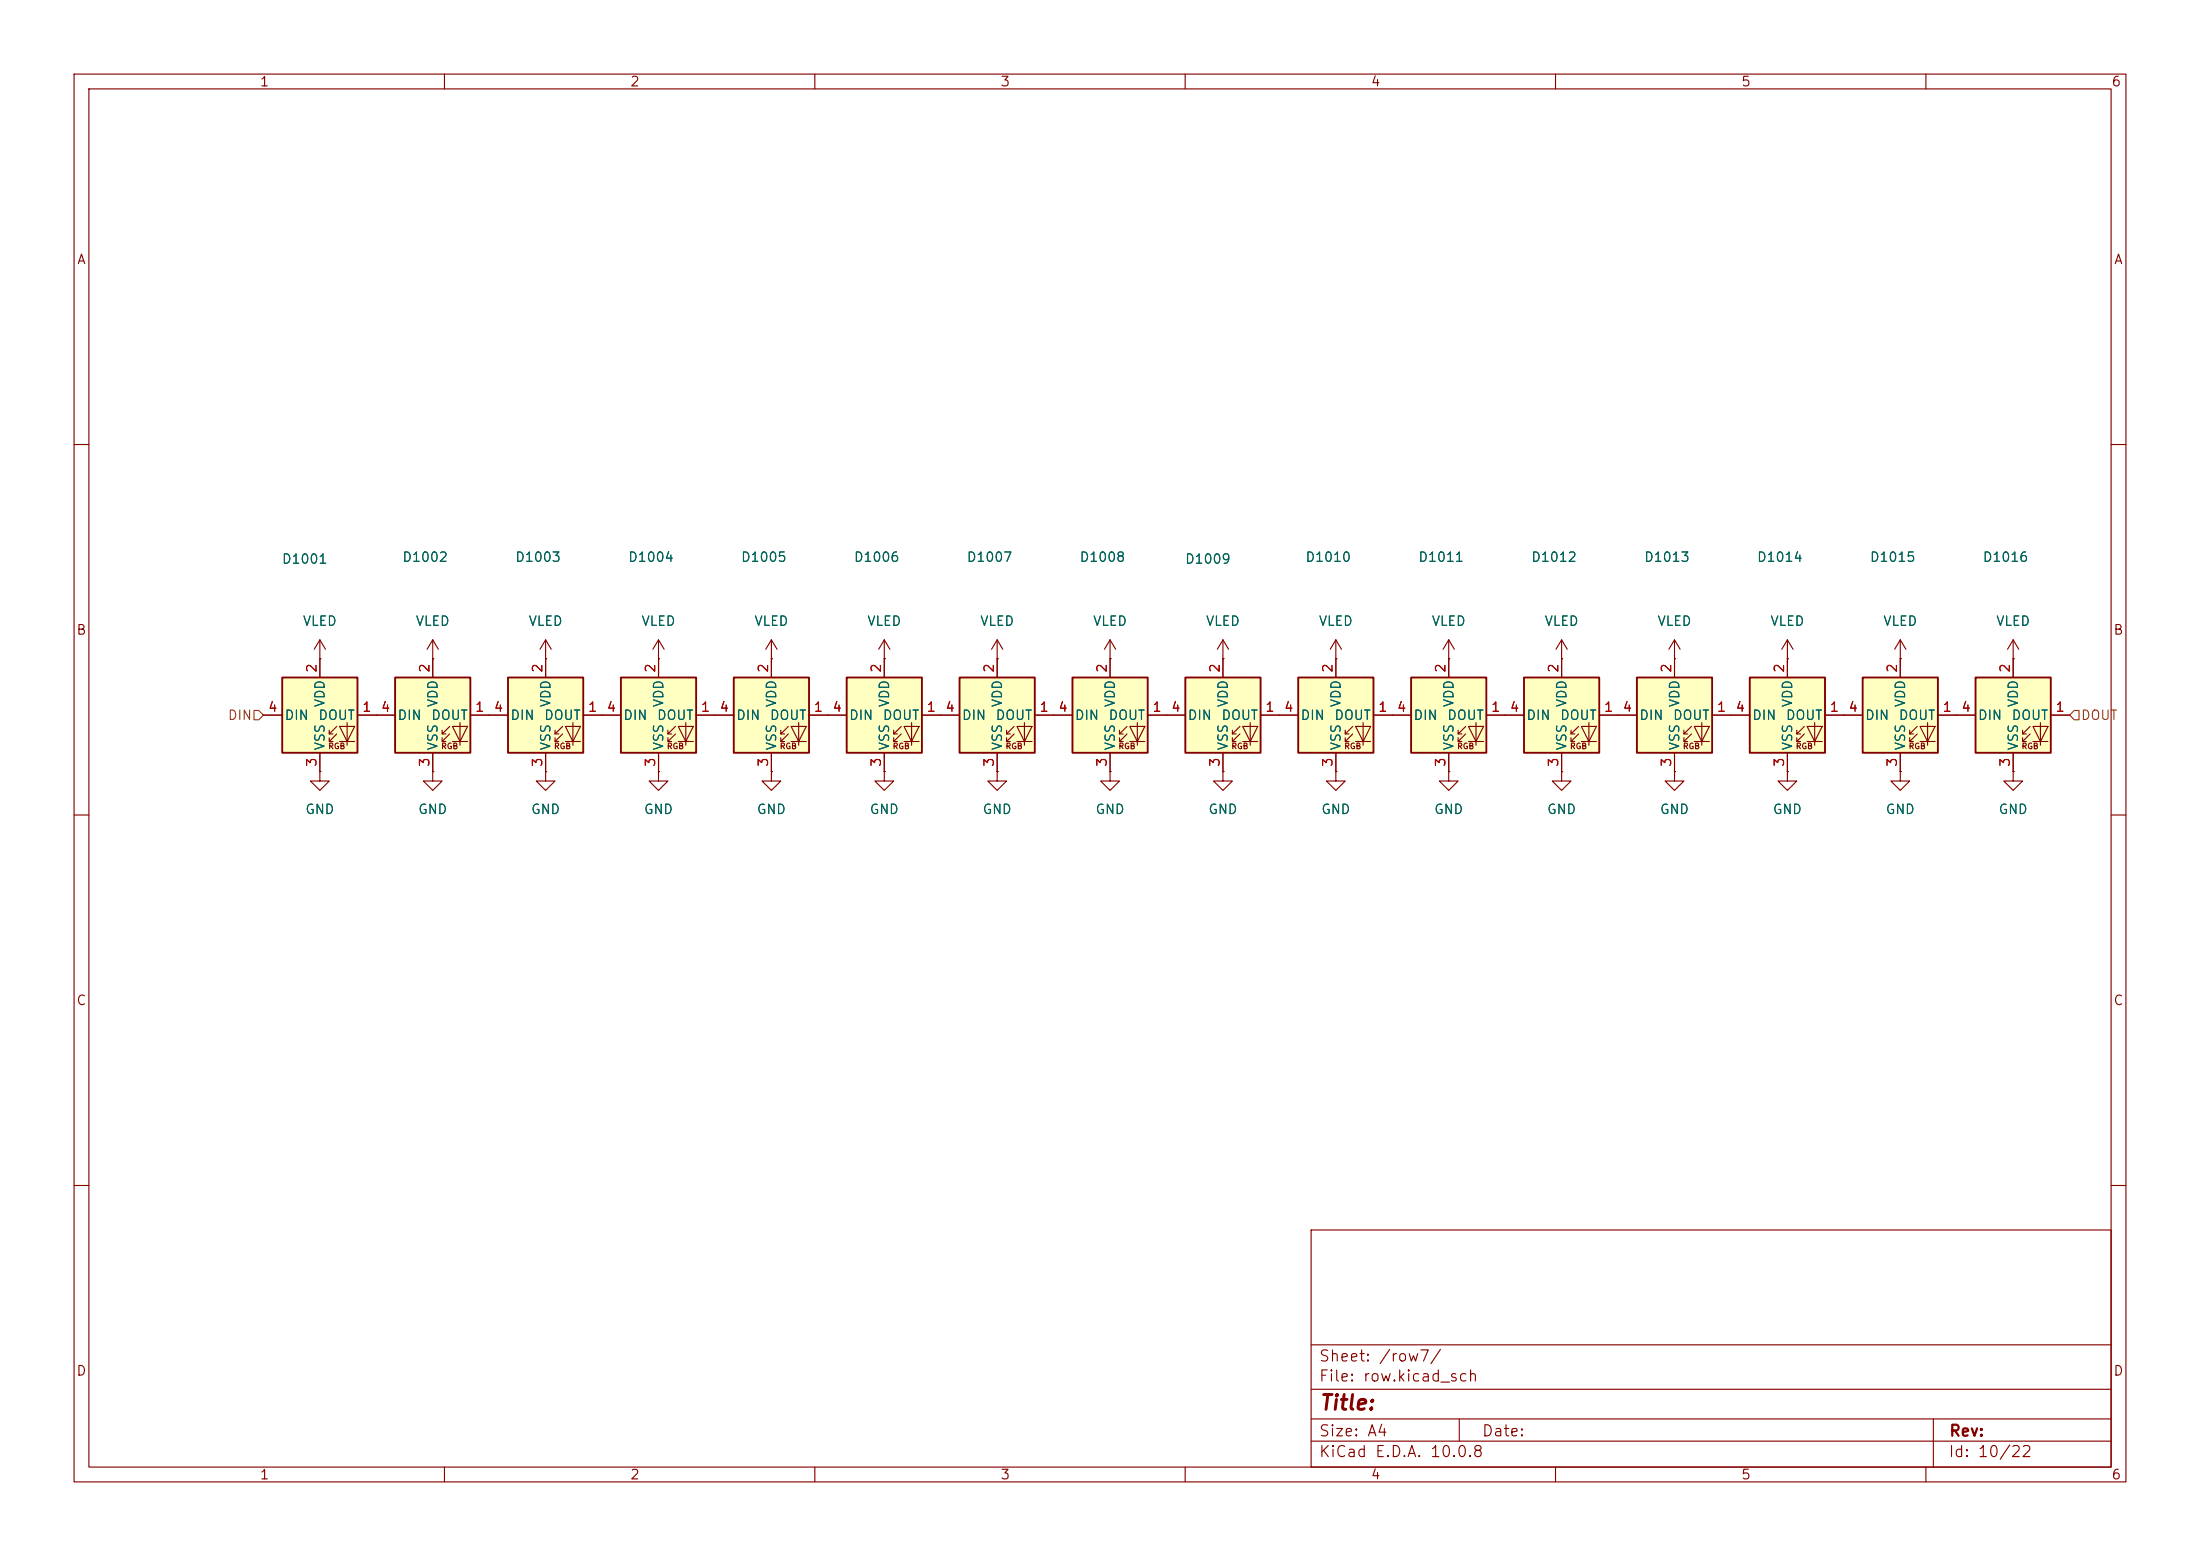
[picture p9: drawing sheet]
<svg xmlns="http://www.w3.org/2000/svg" width="297mm" height="210mm" viewBox="0 0 297 210" stroke-linecap="round" stroke-linejoin="round" font-family="sans-serif">
<g fill="none" stroke="#840000" stroke-width=".15">
<path d="M10 10h277v190h-277zM12 12h273v186h-273zM60 10v2M110 10v2M160 10v2M210 10v2M260 10v2M10 60h2M285 60h2M226.1 88.9h.1M226.1 86.4l-.8 1.2M226.1 86.4l.7 1.2"/>
<path d="M226.1 86.4v2.5M241.3 88.9h.1M241.3 86.4l-.8 1.2M241.3 86.4l.8 1.2M241.3 86.4v2.5M10 110h2M241.3 104.1v1.3h1.3l-1.3 1.3-1.3-1.3h1.3M241.3 104.1h.1M285 110h2M10 160h2M177 166h108v32h-108zM285 160h2"/>
<path d="M60 198v2M110 198v2M160 198v2M177 194.5h108M177 191.5h108M177 187.5h108M177 181.5h108M197 191.5v3M210 198v2M260 198v2M261 191.5v6.5"/>
</g>
<path d="M236.2 91.4h10.2v10.2h-10.2z" fill="#ffffc2"/>
<path d="M233.7 96.5h2.5M241.3 88.9v2.5M242.6 99.1h.5M243.6 98l-1 1.1v-.5M243.6 99.1l-1 1v-.5M244 98h2l-1 2.1zM245 97.5v3.1M246.4 96.5h2.5M241.3 101.6v2.5M242.6 100.1h.5M244 100.1h2" fill="none" stroke="#840000" stroke-width=".15"/>
<path d="M236.2 91.4h10.2v10.2h-10.2z" fill="none" stroke="#840000" stroke-width=".25"/>
<path d="M221 91.4h10.1v10.2h-10.1z" fill="#ffffc2"/>
<g fill="none" stroke="#840000" stroke-width=".15">
<path d="M165.1 88.9h.1M165.1 86.4l-.8 1.2M165.1 86.4l.8 1.2M165.1 86.4v2.5M218.4 96.5h2.6M226.1 88.9v2.5M227.3 99.1h.5M228.3 98l-1 1.1v-.5M228.3 99.1l-1 1v-.5M228.7 98h2.1l-1.1 2.1zM229.7 97.5v3.1M231.1 96.5h2.6"/>
<path d="M180.3 104.1v1.3h1.3l-1.3 1.3-1.2-1.3h1.2M180.3 104.1h.1M226.1 104.1v1.3h1.2l-1.2 1.3-1.3-1.3h1.3M226.1 104.1h.1M226.1 101.6v2.5M227.3 100.1h.5M228.7 100.1h2.1"/>
</g>
<path d="M221 91.4h10.1v10.2h-10.1z" fill="none" stroke="#840000" stroke-width=".25"/>
<path d="M175.3 91.4h10.1v10.2h-10.1z" fill="#ffffc2"/>
<g fill="none" stroke="#840000" stroke-width=".15">
<path d="M172.7 96.5h2.6M180.3 88.9h.1M180.3 86.4v5M180.3 86.4l-.7 1.2M180.3 86.4l.8 1.2M181.6 99.1h.5M182.6 98l-1 1.1v-.5M182.6 99.1l-1 1v-.5M183 98h2l-1 2.1zM184 97.5v3.1M185.4 96.5h2.6M165.1 104.1v1.3h1.3l-1.3 1.3-1.3-1.3h1.3"/>
<path d="M165.1 104.1h.1M180.3 101.6v2.5M181.6 100.1h.5M183 100.1h2"/>
</g>
<path d="M175.3 91.4h10.1v10.2h-10.1z" fill="none" stroke="#840000" stroke-width=".25"/>
<path d="M160 91.4h10.2v10.2h-10.2z" fill="#ffffc2"/>
<g fill="none" stroke="#840000" stroke-width=".15">
<path d="M149.9 88.9h.1M149.9 86.4l-.8 1.2M149.9 86.4l.7 1.2M149.9 86.4v2.5M157.5 96.5h2.5M165.1 88.9v2.5M166.4 99.1h.5M167.4 98l-1 1.1v-.5M167.4 99.1l-1 1v-.5M167.8 98h2l-1 2.1zM168.8 97.5v3.1M170.2 96.5h2.5"/>
<path d="M165.1 101.6v2.5M166.4 100.1h.5M167.8 100.1h2M256.5 104.1v1.3h1.3l-1.3 1.3-1.2-1.3h1.2M256.5 104.1h.1"/>
</g>
<path d="M160 91.4h10.2v10.2h-10.2z" fill="none" stroke="#840000" stroke-width=".25"/>
<path d="M251.5 91.4h10.1v10.2h-10.1z" fill="#ffffc2"/>
<g fill="none" stroke="#840000" stroke-width=".15">
<path d="M248.9 96.5h2.6M256.5 88.9v2.5M257.8 99.1h.5M258.8 98l-1 1.1v-.5M258.8 99.1l-1 1v-.5M259.2 98h2l-1 2.1zM260.2 97.5v3.1M261.6 96.5h2.6M271.8 88.9h.1M271.8 86.4l-.8 1.2M271.8 86.4l.7 1.2M271.8 86.4v2.5"/>
<path d="M256.5 101.6v2.5M257.8 100.1h.5M259.2 100.1h2M271.8 104.1v1.3h1.2l-1.2 1.3-1.3-1.3h1.3M271.8 104.1h.1"/>
</g>
<path d="M251.5 91.4h10.1v10.2h-10.1z" fill="none" stroke="#840000" stroke-width=".25"/>
<path d="M266.7 91.4h10.2v10.2h-10.2z" fill="#ffffc2"/>
<g fill="none" stroke="#840000" stroke-width=".15">
<path d="M210.8 88.9h.1M210.8 86.4l-.7 1.2M210.8 86.4l.8 1.2M210.8 86.4v2.5M256.5 88.9h.1M256.5 86.4l-.7 1.2M256.5 86.4l.8 1.2M256.5 86.4v2.5M264.2 96.5h2.5M271.8 88.9v2.5M273 99.1h.6M274.1 98l-1.1 1.1v-.5"/>
<path d="M274.1 99.1l-1.1 1v-.5M274.4 98h2.1l-1 2.1zM275.5 97.5v3.1M276.9 96.5h2.5M271.8 101.6v2.5M273 100.1h.6M274.4 100.1h2.1"/>
</g>
<path d="M266.7 91.4h10.2v10.2h-10.2z" fill="none" stroke="#840000" stroke-width=".25"/>
<path d="M190.5 91.4h10.2v10.2h-10.2z" fill="#ffffc2"/>
<g fill="none" stroke="#840000" stroke-width=".15">
<path d="M188 96.5h2.5M195.6 88.9v2.5M196.8 99.1h.6M197.9 98l-1.1 1.1v-.5M197.9 99.1l-1.1 1v-.5M198.2 98h2.1l-1 2.1zM199.3 97.5v3.1M200.7 96.5h2.5M195.6 104.1v1.3h1.2l-1.2 1.3-1.3-1.3h1.3M195.6 104.1h.1M195.6 101.6v2.5M196.8 100.1h.6"/>
<path d="M198.2 100.1h2.1"/>
</g>
<path d="M190.5 91.4h10.2v10.2h-10.2z" fill="none" stroke="#840000" stroke-width=".25"/>
<path d="M205.7 91.4h10.2v10.2h-10.2z" fill="#ffffc2"/>
<g fill="none" stroke="#840000" stroke-width=".15">
<path d="M195.6 88.9h.1M195.6 86.4l-.8 1.2M195.6 86.4l.7 1.2M195.6 86.4v2.5M203.2 96.5h2.5M210.8 88.9v2.5M212.1 99.1h.5M213.1 98l-1 1.1v-.5M213.1 99.1l-1 1v-.5M213.5 98h2l-1 2.1zM214.5 97.5v3.1M215.9 96.5h2.5"/>
<path d="M210.8 104.1v1.3h1.3l-1.3 1.3-1.3-1.3h1.3M210.8 104.1h.1M210.8 101.6v2.5M212.1 100.1h.5M213.5 100.1h2"/>
</g>
<path d="M205.7 91.4h10.2v10.2h-10.2z" fill="none" stroke="#840000" stroke-width=".25"/>
<path d="M38.1 91.4h10.2v10.2h-10.2z" fill="#ffffc2"/>
<g fill="none" stroke="#840000" stroke-width=".15">
<path d="M35.6 96.5h2.5M43.2 88.9h.1M43.2 86.4v5M43.2 86.4l-.8 1.2M43.2 86.4l.7 1.2M44.4 99.1h.6M45.5 98l-1.1 1.1v-.5M45.5 99.1l-1.1 1v-.5M45.8 98h2.1l-1 2.1zM46.9 97.5v3.1M48.3 96.5h2.5M58.4 88.9h.1"/>
<path d="M58.4 86.4l-.7 1.2M58.4 86.4l.8 1.2M58.4 86.4v2.5M43.2 101.6v2.5M44.4 100.1h.6M45.8 100.1h2.1M58.4 104.1v1.3h1.3l-1.3 1.3-1.3-1.3h1.3M58.4 104.1h.1"/>
</g>
<path d="M38.1 91.4h10.2v10.2h-10.2z" fill="none" stroke="#840000" stroke-width=".25"/>
<path d="M53.3 91.4h10.2v10.2h-10.2z" fill="#ffffc2"/>
<g fill="none" stroke="#840000" stroke-width=".15">
<path d="M50.8 96.5h2.5M58.4 88.9v2.5M59.7 99.1h.5M60.7 98l-1 1.1v-.5M60.7 99.1l-1 1v-.5M61.1 98h2l-1 2.1zM62.1 97.5v3.1M63.5 96.5h2.5M73.7 88.9h.1M73.7 86.4l-.8 1.2M73.7 86.4l.7 1.2M73.7 86.4v2.5"/>
<path d="M43.2 104.1v1.3h1.2l-1.2 1.3-1.3-1.3h1.3M43.2 104.1h.1M58.4 101.6v2.5M59.7 100.1h.5M61.1 100.1h2M73.7 104.1v1.3h1.2l-1.2 1.3-1.3-1.3h1.3M73.7 104.1h.1"/>
</g>
<path d="M53.3 91.4h10.2v10.2h-10.2z" fill="none" stroke="#840000" stroke-width=".25"/>
<path d="M83.8 91.4h10.2v10.2h-10.2z" fill="#ffffc2"/>
<g fill="none" stroke="#840000" stroke-width=".15">
<path d="M81.3 96.5h2.5M88.9 88.9h.1M88.9 86.4v5M88.9 86.4l-.8 1.2M88.9 86.4l.8 1.2M90.2 99.1h.5M91.2 98l-1 1.1v-.5M91.2 99.1l-1 1v-.5M91.6 98h2l-1 2.1zM92.6 97.5v3.1M94 96.5h2.5M88.9 101.6v2.5"/>
<path d="M90.2 100.1h.5M91.6 100.1h2"/>
</g>
<path d="M83.8 91.4h10.2v10.2h-10.2z" fill="none" stroke="#840000" stroke-width=".25"/>
<path d="M68.6 91.4h10.1v10.2h-10.1z" fill="#ffffc2"/>
<g fill="none" stroke="#840000" stroke-width=".15">
<path d="M66 96.5h2.6M73.7 88.9v2.5M74.9 99.1h.5M75.9 98l-1 1.1v-.5M75.9 99.1l-1 1v-.5M76.3 98h2.1l-1.1 2.1zM77.3 97.5v3.1M78.7 96.5h2.6M104.1 88.9h.1M104.1 86.4l-.7 1.2M104.1 86.4l.8 1.2M104.1 86.4v2.5"/>
<path d="M73.7 101.6v2.5M74.9 100.1h.5M76.3 100.1h2.1M88.9 104.1v1.3h1.3l-1.3 1.3-1.3-1.3h1.3M88.9 104.1h.1"/>
</g>
<path d="M68.6 91.4h10.1v10.2h-10.1z" fill="none" stroke="#840000" stroke-width=".25"/>
<path d="M114.3 91.4h10.2v10.2h-10.2z" fill="#ffffc2"/>
<g fill="none" stroke="#840000" stroke-width=".15">
<path d="M111.8 96.5h2.5M119.4 88.9h.1M119.4 86.4v5M119.4 86.4l-.8 1.2M119.4 86.4l.7 1.2M120.6 99.1h.6M121.7 98l-1.1 1.1v-.5M121.7 99.1l-1.1 1v-.5M122 98h2.1l-1 2.1zM123.1 97.5v3.1M124.5 96.5h2.5M119.4 104.1v1.3h1.2l-1.2 1.3-1.3-1.3h1.3"/>
<path d="M119.4 104.1h.1M119.4 101.6v2.5M120.6 100.1h.6M122 100.1h2.1"/>
</g>
<path d="M114.3 91.4h10.2v10.2h-10.2z" fill="none" stroke="#840000" stroke-width=".25"/>
<path d="M99.1 91.4h10.1v10.2h-10.1z" fill="#ffffc2"/>
<g fill="none" stroke="#840000" stroke-width=".15">
<path d="M96.5 96.5h2.6M104.1 88.9v2.5M105.4 99.1h.5M106.4 98l-1 1.1v-.5M106.4 99.1l-1 1v-.5M106.8 98h2l-1 2.1zM107.8 97.5v3.1M109.2 96.5h2.6M104.1 104.1v1.3h1.3l-1.3 1.3-1.2-1.3h1.2M104.1 104.1h.1M104.1 101.6v2.5M105.4 100.1h.5"/>
<path d="M106.8 100.1h2M134.6 104.1v1.3h1.3l-1.3 1.3-1.3-1.3h1.3M134.6 104.1h.1M149.9 104.1v1.3h1.2l-1.2 1.3-1.3-1.3h1.3M149.9 104.1h.1"/>
</g>
<path d="M99.1 91.4h10.1v10.2h-10.1z" fill="none" stroke="#840000" stroke-width=".25"/>
<path d="M129.5 91.4h10.2v10.2h-10.2z" fill="#ffffc2"/>
<g fill="none" stroke="#840000" stroke-width=".15">
<path d="M127 96.5h2.5M134.6 88.9h.1M134.6 86.4v5M134.6 86.4l-.7 1.2M134.6 86.4l.8 1.2M135.9 99.1h.5M136.9 98l-1 1.1v-.5M136.9 99.1l-1 1v-.5M137.3 98h2l-1 2.1zM138.3 97.5v3.1M139.7 96.5h2.5M134.6 101.6v2.5"/>
<path d="M135.9 100.1h.5M137.3 100.1h2"/>
</g>
<path d="M129.5 91.4h10.2v10.2h-10.2z" fill="none" stroke="#840000" stroke-width=".25"/>
<path d="M144.8 91.4h10.1v10.2h-10.1z" fill="#ffffc2"/>
<g fill="none" stroke="#840000" stroke-width=".15">
<path d="M35.6 96.5h2.5M43.2 88.9h.1M43.2 88.9v2.5M48.3 96.5h5M58.4 88.9h.1M58.4 88.9v2.5M63.5 96.5h5.1M73.7 88.9h.1M73.7 88.9v2.5M78.7 96.5h5.1M88.9 88.9h.1M88.9 88.9v2.5"/>
<path d="M94 96.5h5.1M104.1 88.9h.1M104.1 88.9v2.5M109.2 96.5h5.1M119.4 88.9h.1M119.4 88.9v2.5M124.5 96.5h5M134.6 88.9h.1M134.6 88.9v2.5M139.7 96.5h5.1M149.9 88.9h.1M149.9 88.9v2.5"/>
<path d="M151.1 99.1h.5M152.1 98l-1 1.1v-.5M152.1 99.1l-1 1v-.5M152.5 98h2.1l-1.1 2.1zM153.5 97.5v3.1M154.9 96.5h5.1M165.1 88.9h.1M165.1 88.9v2.5M170.2 96.5h5.1M180.3 88.9h.1M180.3 88.9v2.5M185.4 96.5h5.1"/>
<path d="M195.6 88.9h.1M195.6 88.9v2.5M200.7 96.5h5M210.8 88.9h.1M210.8 88.9v2.5M215.9 96.5h5.1M226.1 88.9h.1M226.1 88.9v2.5M231.1 96.5h5.1M241.3 88.9h.1M241.3 88.9v2.5M246.4 96.5h5.1"/>
<path d="M256.5 88.9h.1M256.5 88.9v2.5M261.6 96.5h5.1M271.8 88.9h.1M271.8 88.9v2.5M276.9 96.5h2.5M43.2 104.1h.1M43.2 101.6v2.5M58.4 104.1h.1M58.4 101.6v2.5M73.7 104.1h.1M73.7 101.6v2.5"/>
<path d="M88.9 104.1h.1M88.9 101.6v2.5M104.1 104.1h.1M104.1 101.6v2.5M119.4 104.1h.1M119.4 101.6v2.5M134.6 104.1h.1M134.6 101.6v2.5M149.9 104.1h.1M149.9 101.6v2.5M151.1 100.1h.5M152.5 100.1h2.1"/>
<path d="M165.1 104.1h.1M165.1 101.6v2.5M180.3 104.1h.1M180.3 101.6v2.5M195.6 104.1h.1M195.6 101.6v2.5M210.8 104.1h.1M210.8 101.6v2.5M226.1 104.1h.1M226.1 101.6v2.5M241.3 104.1h.1M241.3 101.6v2.5"/>
<path d="M256.5 104.1h.1M256.5 101.6v2.5M271.8 104.1h.1M271.8 101.6v2.5"/>
</g>
<path d="M144.8 91.4h10.1v10.2h-10.1z" fill="none" stroke="#840000" stroke-width=".25"/>
<path d="M34.3 95.9h.6l.7 .6-.7 .7h-.6zM280 95.9h.7v1.3h-.7l-.6-.7z" fill="none" stroke="#725600" stroke-width=".15"/>
<text font-size="2" fill="#840000" x="178" y="190.8">Title:</text>
<g font-size="1.5" fill="#840000">
<text x="178" y="184.1">Sheet: /row7/</text>
<text x="178" y="186.8">File: row.kicad_sch</text>
<text x="178" y="197">KiCad E.D.A. 10.0.8</text>
<text x="178" y="194.2">Size: A4</text>
<text x="200" y="194.2">Date:</text>
<text x="263" y="197">Id: 10/22</text>
<text x="263" y="194.2">Rev:</text>
</g>
<g font-size="1.3" fill="#840000">
<text x="35" y="12">1</text>
<text x="85" y="12">2</text>
<text x="135" y="12">3</text>
<text x="185" y="12">4</text>
<text x="235" y="12">5</text>
<text x="285" y="12">6</text>
<text x="10.3" y="36">A</text>
<text x="285.3" y="36">A</text>
<text x="10.2" y="86">B</text>
<text x="285.2" y="86">B</text>
<text x="10.2" y="136">C</text>
<text x="285.2" y="136">C</text>
<text x="10.2" y="186">D</text>
<text x="285.2" y="186">D</text>
<text x="35" y="200">1</text>
<text x="85" y="200">2</text>
<text x="135" y="200">3</text>
<text x="185" y="200">4</text>
<text x="235" y="200">5</text>
<text x="285" y="200">6</text>
</g>
<g font-size="1.3" fill="#006464">
<text x="38" y="76.4">D1001</text>
<text x="54.2" y="76.1">D1002</text>
<text x="69.5" y="76.1">D1003</text>
<text x="84.7" y="76.1">D1004</text>
<text x="99.9" y="76.1">D1005</text>
<text x="115.2" y="76.1">D1006</text>
<text x="130.4" y="76.1">D1007</text>
<text x="145.7" y="76.1">D1008</text>
<text x="159.9" y="76.4">D1009</text>
<text x="176.1" y="76.1">D1010</text>
<text x="191.4" y="76.1">D1011</text>
<text x="206.6" y="76.1">D1012</text>
<text x="221.9" y="76.1">D1013</text>
<text x="237.1" y="76.1">D1014</text>
<text x="252.3" y="76.1">D1015</text>
<text x="267.6" y="76.1">D1016</text>
<text x="40.8" y="84.8">VLED</text>
<text x="56" y="84.8">VLED</text>
<text x="71.3" y="84.8">VLED</text>
<text x="86.5" y="84.8">VLED</text>
<text x="101.7" y="84.8">VLED</text>
<text x="117" y="84.8">VLED</text>
<text x="132.2" y="84.8">VLED</text>
<text x="147.5" y="84.8">VLED</text>
<text x="162.7" y="84.8">VLED</text>
<text x="177.9" y="84.8">VLED</text>
<text x="193.2" y="84.8">VLED</text>
<text x="208.4" y="84.8">VLED</text>
<text x="223.7" y="84.8">VLED</text>
<text x="238.9" y="84.8">VLED</text>
<text x="254.1" y="84.8">VLED</text>
<text x="269.4" y="84.8">VLED</text>
<text x="44.1" y="95.5" transform="rotate(-90 44.1 95.5)">VDD</text>
<text x="59.4" y="95.5" transform="rotate(-90 59.4 95.5)">VDD</text>
<text x="74.6" y="95.5" transform="rotate(-90 74.6 95.5)">VDD</text>
<text x="89.9" y="95.5" transform="rotate(-90 89.9 95.5)">VDD</text>
<text x="105.1" y="95.5" transform="rotate(-90 105.1 95.5)">VDD</text>
<text x="120.3" y="95.5" transform="rotate(-90 120.3 95.5)">VDD</text>
<text x="135.6" y="95.5" transform="rotate(-90 135.6 95.5)">VDD</text>
<text x="150.8" y="95.5" transform="rotate(-90 150.8 95.5)">VDD</text>
<text x="166.1" y="95.5" transform="rotate(-90 166.1 95.5)">VDD</text>
<text x="181.3" y="95.5" transform="rotate(-90 181.3 95.5)">VDD</text>
<text x="196.5" y="95.5" transform="rotate(-90 196.5 95.5)">VDD</text>
<text x="211.8" y="95.5" transform="rotate(-90 211.8 95.5)">VDD</text>
<text x="227" y="95.5" transform="rotate(-90 227 95.5)">VDD</text>
<text x="242.3" y="95.5" transform="rotate(-90 242.3 95.5)">VDD</text>
<text x="257.5" y="95.5" transform="rotate(-90 257.5 95.5)">VDD</text>
<text x="272.7" y="95.5" transform="rotate(-90 272.7 95.5)">VDD</text>
<text x="38.3" y="97.5">DIN</text>
<text x="42.9" y="97.5">DOUT</text>
<text x="44.1" y="101.4" transform="rotate(-90 44.1 101.4)">VSS</text>
<text x="53.6" y="97.5">DIN</text>
<text x="58.1" y="97.5">DOUT</text>
<text x="59.4" y="101.4" transform="rotate(-90 59.4 101.4)">VSS</text>
<text x="68.8" y="97.5">DIN</text>
<text x="73.4" y="97.5">DOUT</text>
<text x="74.6" y="101.4" transform="rotate(-90 74.6 101.4)">VSS</text>
<text x="84" y="97.5">DIN</text>
<text x="88.6" y="97.5">DOUT</text>
<text x="89.9" y="101.4" transform="rotate(-90 89.9 101.4)">VSS</text>
<text x="99.3" y="97.5">DIN</text>
<text x="103.8" y="97.5">DOUT</text>
<text x="105.1" y="101.4" transform="rotate(-90 105.1 101.4)">VSS</text>
<text x="114.5" y="97.5">DIN</text>
<text x="119.1" y="97.5">DOUT</text>
<text x="120.3" y="101.4" transform="rotate(-90 120.3 101.4)">VSS</text>
<text x="129.8" y="97.5">DIN</text>
<text x="134.3" y="97.5">DOUT</text>
<text x="135.6" y="101.4" transform="rotate(-90 135.6 101.4)">VSS</text>
<text x="145" y="97.5">DIN</text>
<text x="149.6" y="97.5">DOUT</text>
<text x="150.8" y="101.4" transform="rotate(-90 150.8 101.4)">VSS</text>
<text x="160.2" y="97.5">DIN</text>
<text x="164.8" y="97.5">DOUT</text>
<text x="166.1" y="101.4" transform="rotate(-90 166.1 101.4)">VSS</text>
<text x="175.5" y="97.5">DIN</text>
<text x="180" y="97.5">DOUT</text>
<text x="181.3" y="101.4" transform="rotate(-90 181.3 101.4)">VSS</text>
<text x="190.7" y="97.5">DIN</text>
<text x="195.3" y="97.5">DOUT</text>
<text x="196.5" y="101.4" transform="rotate(-90 196.5 101.4)">VSS</text>
<text x="206" y="97.5">DIN</text>
<text x="210.5" y="97.5">DOUT</text>
<text x="211.8" y="101.4" transform="rotate(-90 211.8 101.4)">VSS</text>
<text x="221.2" y="97.5">DIN</text>
<text x="225.8" y="97.5">DOUT</text>
<text x="227" y="101.4" transform="rotate(-90 227 101.4)">VSS</text>
<text x="236.4" y="97.5">DIN</text>
<text x="241" y="97.5">DOUT</text>
<text x="242.3" y="101.4" transform="rotate(-90 242.3 101.4)">VSS</text>
<text x="251.7" y="97.5">DIN</text>
<text x="256.2" y="97.5">DOUT</text>
<text x="257.5" y="101.4" transform="rotate(-90 257.5 101.4)">VSS</text>
<text x="266.9" y="97.5">DIN</text>
<text x="271.5" y="97.5">DOUT</text>
<text x="272.7" y="101.4" transform="rotate(-90 272.7 101.4)">VSS</text>
<text x="41.1" y="110.2">GND</text>
<text x="56.4" y="110.2">GND</text>
<text x="71.6" y="110.2">GND</text>
<text x="86.8" y="110.2">GND</text>
<text x="102.1" y="110.2">GND</text>
<text x="117.3" y="110.2">GND</text>
<text x="132.6" y="110.2">GND</text>
<text x="147.8" y="110.2">GND</text>
<text x="163" y="110.2">GND</text>
<text x="178.3" y="110.2">GND</text>
<text x="193.5" y="110.2">GND</text>
<text x="208.8" y="110.2">GND</text>
<text x="224" y="110.2">GND</text>
<text x="239.2" y="110.2">GND</text>
<text x="254.5" y="110.2">GND</text>
<text x="269.7" y="110.2">GND</text>
</g>
<g font-size="1.3" fill="#a90000">
<text x="43" y="90.9" transform="rotate(-90 43 90.9)">2</text>
<text x="58.3" y="90.9" transform="rotate(-90 58.3 90.9)">2</text>
<text x="73.5" y="90.9" transform="rotate(-90 73.5 90.9)">2</text>
<text x="88.8" y="90.9" transform="rotate(-90 88.8 90.9)">2</text>
<text x="104" y="90.9" transform="rotate(-90 104 90.9)">2</text>
<text x="119.2" y="90.9" transform="rotate(-90 119.2 90.9)">2</text>
<text x="134.5" y="90.9" transform="rotate(-90 134.5 90.9)">2</text>
<text x="149.7" y="90.9" transform="rotate(-90 149.7 90.9)">2</text>
<text x="165" y="90.9" transform="rotate(-90 165 90.9)">2</text>
<text x="180.2" y="90.9" transform="rotate(-90 180.2 90.9)">2</text>
<text x="195.4" y="90.9" transform="rotate(-90 195.4 90.9)">2</text>
<text x="210.7" y="90.9" transform="rotate(-90 210.7 90.9)">2</text>
<text x="225.9" y="90.9" transform="rotate(-90 225.9 90.9)">2</text>
<text x="241.2" y="90.9" transform="rotate(-90 241.2 90.9)">2</text>
<text x="256.4" y="90.9" transform="rotate(-90 256.4 90.9)">2</text>
<text x="271.6" y="90.9" transform="rotate(-90 271.6 90.9)">2</text>
<text x="36.1" y="96.4">4</text>
<text x="48.8" y="96.4">1</text>
<text x="51.3" y="96.4">4</text>
<text x="64" y="96.4">1</text>
<text x="66.6" y="96.4">4</text>
<text x="79.3" y="96.4">1</text>
<text x="81.8" y="96.4">4</text>
<text x="94.5" y="96.4">1</text>
<text x="97.1" y="96.4">4</text>
<text x="109.8" y="96.4">1</text>
<text x="112.3" y="96.4">4</text>
<text x="125" y="96.4">1</text>
<text x="127.5" y="96.4">4</text>
<text x="140.2" y="96.4">1</text>
<text x="142.8" y="96.4">4</text>
<text x="155.5" y="96.4">1</text>
<text x="158" y="96.4">4</text>
<text x="170.7" y="96.4">1</text>
<text x="173.3" y="96.4">4</text>
<text x="186" y="96.4">1</text>
<text x="188.5" y="96.4">4</text>
<text x="201.2" y="96.4">1</text>
<text x="203.7" y="96.4">4</text>
<text x="216.4" y="96.4">1</text>
<text x="219" y="96.4">4</text>
<text x="231.7" y="96.4">1</text>
<text x="234.2" y="96.4">4</text>
<text x="246.9" y="96.4">1</text>
<text x="249.5" y="96.4">4</text>
<text x="262.2" y="96.4">1</text>
<text x="264.7" y="96.4">4</text>
<text x="277.4" y="96.4">1</text>
<text x="43" y="103.6" transform="rotate(-90 43 103.6)">3</text>
<text x="58.3" y="103.6" transform="rotate(-90 58.3 103.6)">3</text>
<text x="73.5" y="103.6" transform="rotate(-90 73.5 103.6)">3</text>
<text x="88.8" y="103.6" transform="rotate(-90 88.8 103.6)">3</text>
<text x="104" y="103.6" transform="rotate(-90 104 103.6)">3</text>
<text x="119.2" y="103.6" transform="rotate(-90 119.2 103.6)">3</text>
<text x="134.5" y="103.6" transform="rotate(-90 134.5 103.6)">3</text>
<text x="149.7" y="103.6" transform="rotate(-90 149.7 103.6)">3</text>
<text x="165" y="103.6" transform="rotate(-90 165 103.6)">3</text>
<text x="180.2" y="103.6" transform="rotate(-90 180.2 103.6)">3</text>
<text x="195.4" y="103.6" transform="rotate(-90 195.4 103.6)">3</text>
<text x="210.7" y="103.6" transform="rotate(-90 210.7 103.6)">3</text>
<text x="225.9" y="103.6" transform="rotate(-90 225.9 103.6)">3</text>
<text x="241.2" y="103.6" transform="rotate(-90 241.2 103.6)">3</text>
<text x="256.4" y="103.6" transform="rotate(-90 256.4 103.6)">3</text>
<text x="271.6" y="103.6" transform="rotate(-90 271.6 103.6)">3</text>
</g>
<g font-size="1.3" fill="#725600">
<text x="30.7" y="97.5">DIN</text>
<text x="280.8" y="97.5">DOUT</text>
</g>
<g font-size=".8" fill="#840000">
<text x="44.2" y="101.3">RGB</text>
<text x="59.5" y="101.3">RGB</text>
<text x="74.7" y="101.3">RGB</text>
<text x="90" y="101.3">RGB</text>
<text x="105.2" y="101.3">RGB</text>
<text x="120.4" y="101.3">RGB</text>
<text x="135.7" y="101.3">RGB</text>
<text x="150.9" y="101.3">RGB</text>
<text x="166.2" y="101.3">RGB</text>
<text x="181.4" y="101.3">RGB</text>
<text x="196.6" y="101.3">RGB</text>
<text x="211.9" y="101.3">RGB</text>
<text x="227.1" y="101.3">RGB</text>
<text x="242.4" y="101.3">RGB</text>
<text x="257.6" y="101.3">RGB</text>
<text x="272.8" y="101.3">RGB</text>
</g>
</svg>
